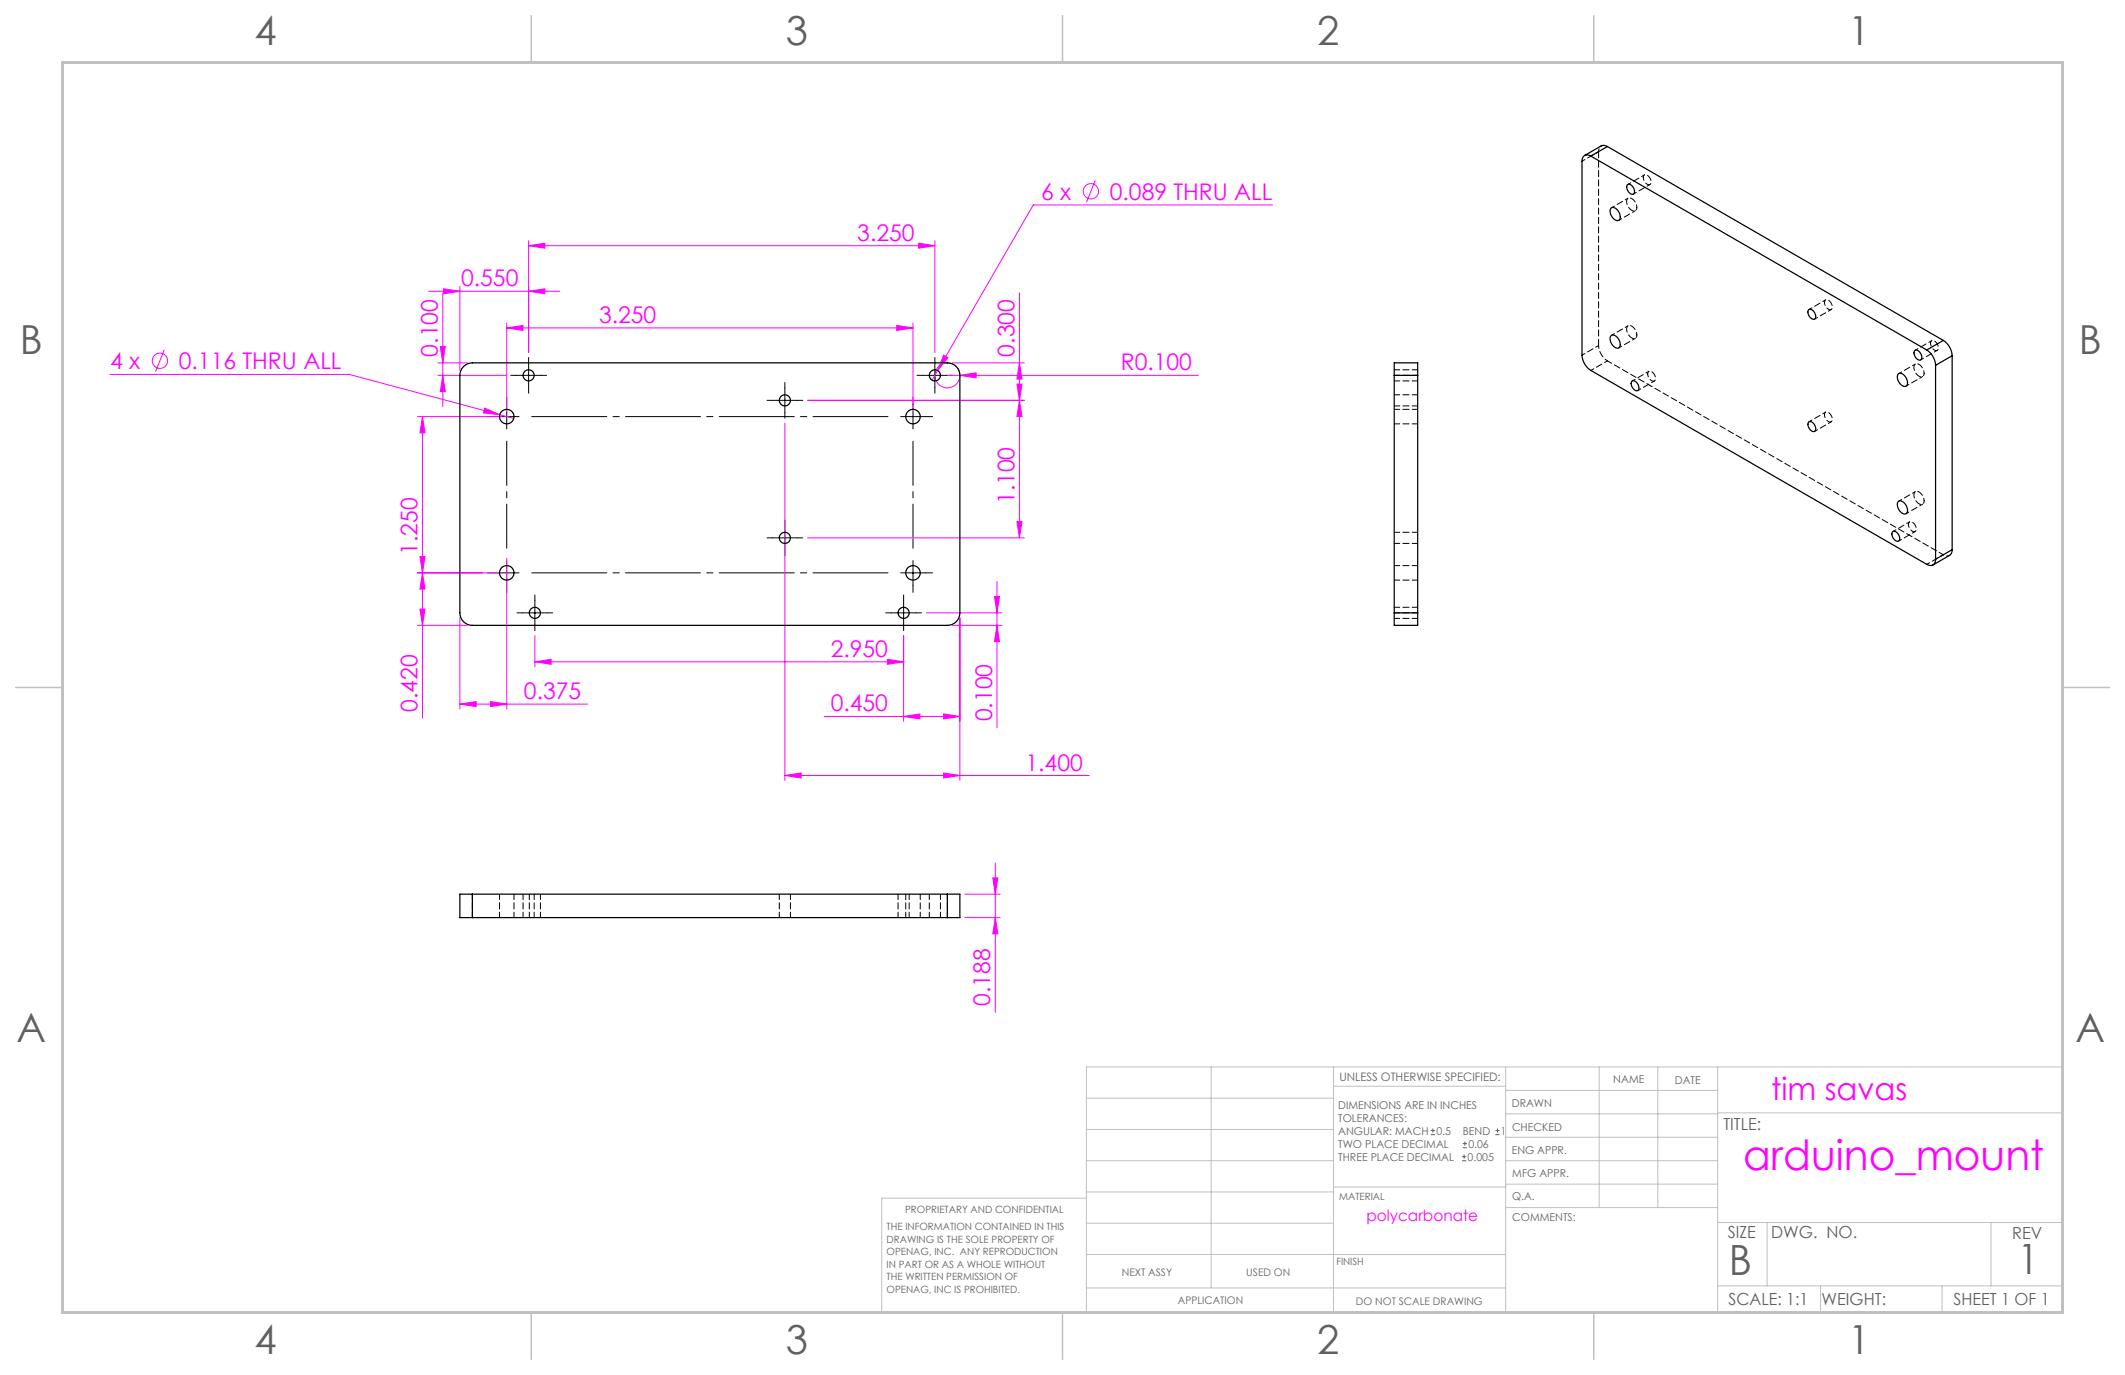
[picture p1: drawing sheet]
<svg xmlns="http://www.w3.org/2000/svg" width="432mm" height="279mm" viewBox="0 0 432 279" stroke-linecap="round" stroke-linejoin="round" font-family="sans-serif">
<g fill="none" stroke="#f0f" stroke-width=".2">
<path d="M222.6 36.6l-1.8 4.5M87.1 59.2h26.7M90 59.5v23.1M90.1 58.7l3.3 .5-3.3 .5zM93.4 58.2v17.1M107.4 59.2l3.3-.5v1zM107.4 49.9l3.3-.5v1zM107.4 48.9v22.7M107.4 49.9h82.6M186.7 49.4l3.3 .5-3.3 .5zM190 48.9v22.7M207.2 59.5v49.8"/>
<path d="M258.6 41.6h-48.6l-20.6 35.7M22.4 76.1h48.6l33.4 8.9M33.4 71.1l-1.8 4.4M89 76.3h13.8M89 73.7h6M89.5 70.4h1l-.5 3.3zM90 76.3l.5 3.3h-1zM103 66.6l3.3-.5v1zM103 65.6v18.1M103 66.6h82.5M182.2 66.1l3.3 .5-3.3 .5zM185.5 65.6v18.1"/>
<path d="M191.7 72.2l.9 .5-2.1 2.6zM192.5 76.3h51M193.5 73.7h14.7M195 76.3l3.3-.5v1zM206.6 78.1h1.1l-.5 3.3zM207.2 73.7l.5 3.3h-1.1zM84.8 84.7h17.2M85.8 84.7v61.2M85.8 84.7l.6 3.3h-1.1zM98.5 82.9l3 1.4-3.3-.4zM159.5 86v72.6M164.1 81.4h44.1"/>
<path d="M207.2 81.4l.5 3.3h-1.1zM84.8 116.4h17.2M85.3 113.1h1.1l-.6 3.3zM85.8 116.4l.6 3.3h-1.1zM103 113.4v30.7M164.1 109.3h44.1M202.6 118.2v29.7M206.6 106h1.1l-.5 3.3zM84.8 127.1h10.2M85.3 123.8h1.1l-.6 3.3zM93.4 125.5v18.6M108.7 134.5l3.3-.5v1z"/>
<path d="M108.7 129.2v6.3M108.7 134.5h74.9M180.3 134l3.3 .5-3.3 .5zM183.6 129.2v17.4M188.2 124.5h15.4M193.5 127.1h10.1M195 125.5v33.1M202.1 121.2h1l-.5 3.3zM202.6 127.1l.5 3.3h-1zM93.4 143.1l3.3-.5v1zM93.4 143.1h26M99.7 142.6l3.3 .5-3.3 .5z"/>
<path d="M159.5 157.6l3.3-.5v1zM159.5 157.6h61.8M167.5 145.6h27.5M183.6 145.6l3.3-.5v1zM191.7 145.1l3.3 .5-3.3 .5zM191.7 157.1l3.3 .5-3.3 .5zM201.7 178.4h1.1l-.6 3.3zM202.2 175.3v30.4M196 181.7h7.2M196 186.5h7.2M202.2 186.5l.6 3.3h-1.1z"/>
<circle cx="221.7" cy="38.9" r="1.56"/>
<circle cx="32.5" cy="73.3" r="1.56"/>
<circle cx="192.5" cy="76.3" r="2.54"/>
</g>
<path d="M290.7 230.6h.9M290.7 229.7h.9M291.2 229.3v.8M297.1 235.9h.8M297.1 235h.8M297.2 233.2h.9M297.2 232.4h.9M297.5 234.6v.8M297.7 232v.8M303.9 230.6h.8M303.9 229.7h.8M304.3 229.3v.8" fill="none" stroke="#606060" stroke-width=".2"/>
<g fill="none" stroke="#000" stroke-width=".2" stroke-dasharray="15.2 1.3 1.3 1.3">
<path d="M104.9 76.3h-1.1M107.4 73.8v-1.2M107.4 78.8v1.1M109.9 76.3h1.1M159.5 78.9v-1.2M187.5 76.3h-1.2M190 73.8v-1.2M190 78.8v1.1M192.5 76.3h1.1M100.5 84.7h-1.5M103 84.7v-2.5M103 84.7h-2.5"/>
<path d="M103 84.7v2.5M103 84.7h2.5M103 82.2v-1.5M157 81.4h-1.1M159.5 83.9v1.1M162 81.4h1.1M185.5 84.7v-2.5M185.5 84.7h-2.5M185.5 84.7v2.5M185.5 84.7h2.5M185.5 82.2v-1.5M188 84.7h1.5"/>
<path d="M100.5 116.4h-1.5M103 116.4v-2.5M103 116.4h-2.5M103 116.4v2.5M103 116.4h2.5M103 118.9v1.5M157 109.3h-1.1M159.5 106.8v-1.1M159.5 111.8v1.1M162 109.3h1.1M185.5 118.9v1.5M188 116.4h1.5"/>
<path d="M106.2 124.5h-1.1M108.7 122v-1.1M108.7 127v1.2M111.2 124.5h1.1M181.1 124.5h-1.1M183.6 122v-1.1M183.6 127v1.2M186.1 124.5h1.1"/>
</g>
<path d="M103 111.4v-21.7M185.5 111.4v-21.7" fill="none" stroke="#000" stroke-width=".2" stroke-dasharray="15.2 1.3 1.3 1.3" stroke-dashoffset="6.3"/>
<path d="M108 84.7h72.5M108 116.4h72.5" fill="none" stroke="#000" stroke-width=".2" stroke-dasharray="15.2 1.3 1.3 1.3" stroke-dashoffset="-.1"/>
<g fill="none" stroke="#000" stroke-width=".2">
<path d="M104.9 76.3h5M107.4 73.8v5M159.5 78.9v5M187.5 76.3h5M190 73.8v5M157 81.4h5M157 109.3h5M159.5 106.8v5M183 116.4h5M185.5 113.9v5M106.2 124.5h5M108.7 122v5"/>
<path d="M181.1 124.5h5M183.6 122v5"/>
</g>
<g fill="none" stroke="#c0c0c0" stroke-width=".2">
<path d="M246.1 216.8v44.9M271 216.8v49.9M305.9 216.8v49.9M325 216.8v28.6M336.9 216.8v28.6M349 216.8v49.9M220.8 235.9h50.2M220.8 229.5h50.2M220.8 223.2h50.2M271 220.7h34.9M305.9 231.1h43.1M305.9 226.3h43.1"/>
<path d="M305.9 221.6h43.1M305.9 235.9h43.1M349 226.1h70.1M220.8 243.5h-41.6v23.2h239.9v-49.9h-198.3v49.9M220.8 254.9h85.1M220.8 248.6h50.2M220.8 242.2h50.2M271 241.2h35.1M305.9 240.6h43.1M306.1 245.4h42.9M349 248.4h70.1M359.1 248.4v12.9"/>
<path d="M404.6 248.4v12.9M220.8 261.7h85.1M349 261.3h70.1M369.9 261.3v5.4M394.6 261.3v5.4"/>
</g>
<path d="M107.9 3.2v9.5M215.9 3.2v9.5M323.8 3.2v9.5M3.2 139.7h9.5M419.1 139.7h9.5M107.9 266.7v9.5M215.9 266.7v9.5M323.8 266.7v9.5" fill="none" stroke="#c0c0c0" stroke-width=".3"/>
<path d="M12.7 12.7h406.4v254h-406.4z" fill="none" stroke="#c0c0c0" stroke-width=".6"/>
<g fill="#f0f">
<path d="M195 76.3l3.3-.5v1z"/>
<path d="M107.4 59.2l3.3-.5v1zM90.1 58.7l3.3 .5-3.3 .5z"/>
<path d="M103 66.6l3.3-.5v1zM182.2 66.1l3.3 .5-3.3 .5zM93.4 143.1l3.3-.5v1zM99.7 142.6l3.3 .5-3.3 .5zM107.4 49.9l3.3-.5v1zM186.7 49.4l3.3 .5-3.3 .5zM108.7 134.5l3.3-.5v1zM180.3 134l3.3 .5-3.3 .5zM183.6 145.6l3.3-.5v1zM191.7 145.1l3.3 .5-3.3 .5zM159.5 157.6l3.3-.5v1zM191.7 157.1l3.3 .5-3.3 .5zM98.5 82.9l-.3 1 3.3 .4zM191.7 72.2l-1.2 3.1 2.1-2.6z"/>
<path d="M90 76.3l.5 3.3h-1zM89.5 70.4h1l-.5 3.3zM206.6 78.1h1.1l-.5 3.3zM207.2 73.7l.5 3.3h-1.1z"/>
<path d="M85.8 84.7l.6 3.3h-1.1zM85.3 113.1h1.1l-.6 3.3zM85.8 116.4l.6 3.3h-1.1zM85.3 123.8h1.1l-.6 3.3zM202.1 121.2h1l-.5 3.3zM202.6 127.1l.5 3.3h-1zM207.2 81.4l.5 3.3h-1.1zM206.6 106h1.1l-.5 3.3zM201.7 178.4h1.1l-.6 3.3zM202.2 186.5l.6 3.3h-1.1z"/>
</g>
<g fill="none" stroke="#000" stroke-width=".25">
<path d="M323.3 31.7a1.09 1.09 0 0 0-1.3-.1 1.09 1.09 0 0 0-.5 1.2v39.4a4 4 0 0 0 1.8 3.1l68.2 39.4a1.09 1.09 0 0 0 1.3 .1 1.09 1.09 0 0 0 .5-1.2M323.3 31.7l68.2 39.4M326.6 29.8a1.27 1.27 0 0 0-1.2-.2l-3.4 2M326.6 29.8l-3.3 1.9M326.6 29.8l68.3 39.4M330.7 37.6a1.03 1.03 0 0 1 1.4 .9 .63 .63 0 0 1-.2 1 .63 .63 0 0 1-.9-.4l-.4-.8zM327.3 42.3a1.19 1.19 0 0 1 1.7 .9l.2 .6a.74 .74 0 0 1-.3 1 .74 .74 0 0 1-1-.3 1.84 1.84 0 0 1-.6-2.2zM94.2 74.5a2.54 2.54 0 0 1 1.8-.8h96.5a2.54 2.54 0 0 1 2.5 2.6v48.2a2.54 2.54 0 0 1-2.5 2.6h-96.5a2.54 2.54 0 0 1-2.6-2.6v-48.2a2.54 2.54 0 0 1 .8-1.8zM283.3 76.3v-2.6h4.8v2.6M283.3 76.3h4.8M283.3 76.3v48.2M288.1 76.3v48.2"/>
<path d="M327.3 68.3a1.19 1.19 0 0 1 1.7 .8l.2 .6a.74 .74 0 0 1-.3 1 .74 .74 0 0 1-1-.3 1.84 1.84 0 0 1-.6-2.1zM331.6 77.5a1.03 1.03 0 0 1 1.4 .9 .63 .63 0 0 1-.2 1 .63 .63 0 0 1-.9-.4l-.4-.8zM367.5 63a1.03 1.03 0 0 1 1.4 .9 .63 .63 0 0 1-.2 1 .63 .63 0 0 1-.9-.4l-.4-.8zM385.7 76a1.19 1.19 0 0 1 1.7 .9l.2 .6a.74 .74 0 0 1-.3 1 .74 .74 0 0 1-1-.3 1.84 1.84 0 0 1-.6-2.2zM389 71.3a1.03 1.03 0 0 1 1.4 .9 .63 .63 0 0 1-.2 1 .63 .63 0 0 1-.9-.4l-.4-.8zM391.5 71.1a4 4 0 0 1 1.8 3.1M393.3 74.2v39.4M394.9 69.2a4 4 0 0 1 1.8 3.1M394.9 69.2l-3.4 1.9M396.7 72.3l-3.4 1.9M396.7 72.3v39.4M367.5 85.8a1.03 1.03 0 0 1 1.4 .9 .63 .63 0 0 1-.2 1 .63 .63 0 0 1-.9-.4l-.4-.8z"/>
<path d="M384.5 108.1a1.03 1.03 0 0 1 1.5 .9 .63 .63 0 0 1-.3 1 .63 .63 0 0 1-.8-.4l-.4-.8zM385.7 101.9a1.19 1.19 0 0 1 1.7 .9l.2 .6a.74 .74 0 0 1-.3 1 .74 .74 0 0 1-1-.3 1.84 1.84 0 0 1-.6-2.2zM396.7 111.7a1.27 1.27 0 0 1-.6 1.2l-3.3 1.9M396.7 111.7l-3.4 1.9M283.3 124.5v2.6h4.8v-2.6M283.3 124.5h4.8M96 181.7h-2.6v4.8h2.6M96 181.7v4.8M96 186.5h96.5M96 181.7h96.5M192.5 181.7h2.5v4.8h-2.5M192.5 181.7v4.8"/>
<circle cx="107.4" cy="76.3" r="1.13"/>
<circle cx="190" cy="76.3" r="1.13"/>
<circle cx="103" cy="84.7" r="1.47"/>
<circle cx="159.5" cy="81.4" r="1.13"/>
<circle cx="185.5" cy="84.7" r="1.47"/>
<circle cx="103" cy="116.4" r="1.47"/>
<circle cx="159.5" cy="109.3" r="1.13"/>
<circle cx="185.5" cy="116.4" r="1.47"/>
<circle cx="108.7" cy="124.5" r="1.13"/>
<circle cx="183.6" cy="124.5" r="1.13"/>
</g>
<g fill="none" stroke="#000" stroke-width=".2" stroke-dasharray="1.3 .6" stroke-dashoffset=".2">
<path d="M283.3 76.3h4.8M283.3 77.4h4.8M288.1 75.1h-4.8M283.3 86.1h4.8M283.3 82.5h4.8M288.1 83.2h-4.8M288.1 80.2h-4.8M283.3 117.9h4.8M283.3 110.4h4.8M288.1 114.9h-4.8M288.1 108.2h-4.8M283.3 125.7h4.8"/>
<path d="M288.1 124.5h-4.8M288.1 123.4h-4.8M96 186.5v-4.8M101.5 181.7v4.8M104.4 186.5v-4.8M106.3 181.7v4.8M107.6 181.7v4.8M108.5 186.5v-4.8M109.8 186.5v-4.8M158.4 181.7v4.8M160.6 186.5v-4.8M182.5 181.7v4.8"/>
<path d="M184 181.7v4.8M184.7 186.5v-4.8M187 186.5v-4.8M188.8 181.7v4.8M191.1 186.5v-4.8M192.5 181.7v4.8"/>
</g>
<g fill="none" stroke="#000" stroke-width=".2" stroke-dasharray="1.3 .6" stroke-dashoffset=".7">
<path d="M324.8 30.8a1.27 1.27 0 0 1 .6-1.2M333.9 36.1a.55 .55 0 0 1 .4-.6 .55 .55 0 0 1 .7 .3 1.1 1.1 0 0 1 .2 1.7 1.47 1.47 0 0 1-1.3-1.4M332.6 42.1a1.78 1.78 0 0 0-1.7-1.8 1.73 1.73 0 0 0 .8 2.5 .61 .61 0 0 0 .7 0 .61 .61 0 0 0 .2-.7M326.6 73.3a4 4 0 0 1-1.8-3.1M332.6 68.1a1.78 1.78 0 0 0-1.7-1.9 1.73 1.73 0 0 0 .8 2.6 .61 .61 0 0 0 .7-.1 .61 .61 0 0 0 .2-.6M334.8 76a.55 .55 0 0 1 .4-.6 .55 .55 0 0 1 .7 .3 1.1 1.1 0 0 1 .2 1.8 1.47 1.47 0 0 1-1.3-1.5M370.7 61.5a.55 .55 0 0 1 .5-.6 .55 .55 0 0 1 .6 .3 1.1 1.1 0 0 1 .2 1.7 1.47 1.47 0 0 1-1.3-1.4M391 75.8a1.78 1.78 0 0 0-1.8-1.8 1.73 1.73 0 0 0 .9 2.5 .61 .61 0 0 0 .7 0 .61 .61 0 0 0 .2-.7M392.3 69.8a.55 .55 0 0 1 .4-.6 .55 .55 0 0 1 .7 .3 1.1 1.1 0 0 1 .1 1.7 1.47 1.47 0 0 1-1.2-1.4M370.7 84.3a.55 .55 0 0 1 .5-.6 .55 .55 0 0 1 .6 .3 1.1 1.1 0 0 1 .2 1.8 1.47 1.47 0 0 1-1.3-1.5M387.8 106.6a.55 .55 0 0 1 .4-.6 .55 .55 0 0 1 .7 .3 1.1 1.1 0 0 1 .2 1.7 1.47 1.47 0 0 1-1.3-1.4M391 101.8a1.78 1.78 0 0 0-1.8-1.9 1.73 1.73 0 0 0 .9 2.6 .61 .61 0 0 0 .7-.1 .61 .61 0 0 0 .2-.6"/>
<path d="M396.1 112.9a1.27 1.27 0 0 1-1.2-.2"/>
</g>
<g fill="none" stroke="#000" stroke-width=".2" stroke-dasharray="1.3 .6" stroke-dashoffset=".6">
<path d="M321.5 32.8l3.3-2M331.9 39.4l3.4-1.9M334.1 35.5l-3.3 2M328.9 44.8l3.4-2M330.8 40.3l-3.3 1.9M323.3 75.3l3.3-2M324.8 70.2l-3.3 2M328.9 70.7l3.4-2M330.8 66.2l-3.3 1.9M332.8 79.4l3.4-2M335 75.5l-3.3 1.9M368.7 64.8l3.4-1.9"/>
<path d="M371 60.9l-3.4 2M387.3 78.5l3.4-2M389.2 74l-3.4 1.9M390.3 73.1l3.3-1.9M392.5 69.2l-3.3 2M368.7 87.7l3.4-2M371 83.8l-3.4 1.9M389.2 99.9l-3.4 1.9M385.8 109.9l3.4-1.9M387.3 104.4l3.4-2M388 106l-3.3 2M394.9 112.7l-3.4 2"/>
</g>
<path d="M326.6 73.3l68.3 39.4" fill="none" stroke="#000" stroke-width=".2" stroke-dasharray="1.3 .6" stroke-dashoffset=".3"/>
<path d="M324.8 30.8v39.4" fill="none" stroke="#000" stroke-width=".2" stroke-dasharray="1.3 .6"/>
<text font-size="8.5" fill="#f0f" x="354.2" y="237.7">arduino_mount</text>
<g font-size="8.5" fill="#606060">
<text x="351.3" y="259">B</text>
<text x="410" y="258.9">1</text>
</g>
<g font-size="8.1" fill="#606060">
<text x="51.7" y="9">4</text>
<text x="159.7" y="9">3</text>
<text x="267.6" y="9">2</text>
<text x="375.6" y="9">1</text>
<text x="4" y="72">B</text>
<text x="422.4" y="72">B</text>
<text x="3.3" y="211.7">A</text>
<text x="421.7" y="211.7">A</text>
<text x="51.7" y="275.2">4</text>
<text x="159.7" y="275.2">3</text>
<text x="267.6" y="275.2">2</text>
<text x="375.6" y="275.2">1</text>
</g>
<text font-size="6.3" fill="#f0f" x="359.9" y="223.4">tim savas</text>
<g font-size="4.7" fill="#f0f">
<text x="211.5" y="40.6">6 x</text>
<text x="225.5" y="40.6">0.089 THRU ALL</text>
<text x="174.2" y="48.9">3.250</text>
<text x="93.7" y="58.2">0.550</text>
<text x="121.7" y="65.6">3.250</text>
<text x="22.4" y="75">4 x</text>
<text x="36.4" y="75">0.116 THRU ALL</text>
<text x="89" y="72.5" transform="rotate(-90 89 72.5)">0.100</text>
<text x="206.1" y="72.5" transform="rotate(-90 206.1 72.5)">0.300</text>
<text x="227.7" y="75.3">R0.100</text>
<text x="206.1" y="102.4" transform="rotate(-90 206.1 102.4)">1.100</text>
<text x="84.8" y="112.8" transform="rotate(-90 84.8 112.8)">1.250</text>
<text x="168.8" y="133.5">2.950</text>
<text x="106.5" y="142.1">0.375</text>
<text x="84.8" y="144.6" transform="rotate(-90 84.8 144.6)">0.420</text>
<text x="168.8" y="144.6">0.450</text>
<text x="201.6" y="146.6" transform="rotate(-90 201.6 146.6)">0.100</text>
<text x="208.4" y="156.6">1.400</text>
<text x="201.2" y="204.4" transform="rotate(-90 201.2 204.4)">0.188</text>
</g>
<g font-size="3.4" fill="#606060">
<text x="350.2" y="229.5">TITLE:</text>
<text x="351.1" y="251.6">SIZE</text>
<text x="359.9" y="251.6">DWG. NO.</text>
<text x="408.9" y="251.7">REV</text>
<text x="351.2" y="265.2">SCALE: 1:1</text>
<text x="370.1" y="265.3">WEIGHT:</text>
<text x="396.9" y="265.2">SHEET 1 OF 1</text>
</g>
<text font-size="3.2" fill="#f0f" x="277.7" y="248.2">polycarbonate</text>
<text font-size="2.4" fill="#606060" x="272.2" y="219.7">UNLESS OTHERWISE SPECIFIED:</text>
<g font-size="2.2" fill="#606060">
<text x="327.8" y="220.1">NAME</text>
<text x="340.3" y="220.2">DATE</text>
<text x="271.9" y="225.3">DIMENSIONS ARE IN INCHES</text>
<text x="271.9" y="227.9">TOLERANCES:</text>
<text x="307.2" y="224.9">DRAWN</text>
<text x="271.9" y="233.2">TWO PLACE DECIMAL</text>
<text x="271.9" y="230.6">ANGULAR: MACH</text>
<text x="291.9" y="230.6">0.5</text>
<text x="297.2" y="230.6">BEND</text>
<text x="298.4" y="233.2">0.06</text>
<text x="305" y="230.6">1</text>
<text x="307.3" y="229.8">CHECKED</text>
<text x="271.9" y="235.9">THREE PLACE DECIMAL</text>
<text x="298.2" y="235.9">0.005</text>
<text x="307.2" y="234.5">ENG APPR.</text>
<text x="307.3" y="239.2">MFG APPR.</text>
<text x="307.3" y="243.9">Q.A.</text>
<text x="307.3" y="248.1">COMMENTS:</text>
</g>
<g font-size="2.1" fill="#606060">
<text x="227.9" y="259.2">NEXT ASSY</text>
<text x="253.3" y="259.2">USED ON</text>
<text x="239.3" y="265">APPLICATION</text>
<text x="275.5" y="265.1">DO NOT SCALE DRAWING</text>
</g>
<g font-size="2" fill="#606060">
<text x="272.1" y="243.9">MATERIAL</text>
<text x="180.2" y="250">THE INFORMATION CONTAINED IN THIS</text>
<text x="183.9" y="246.4">PROPRIETARY AND CONFIDENTIAL</text>
<text x="180.2" y="252.5">DRAWING IS THE SOLE PROPERTY OF</text>
<text x="180.2" y="255.1">OPENAG, INC. ANY REPRODUCTION</text>
<text x="180.2" y="257.6">IN PART OR AS A WHOLE WITHOUT</text>
<text x="271.5" y="257">FINISH</text>
<text x="180.2" y="260.1">THE WRITTEN PERMISSION OF</text>
<text x="180.2" y="262.6">OPENAG, INC IS PROHIBITED.</text>
</g>
</svg>
